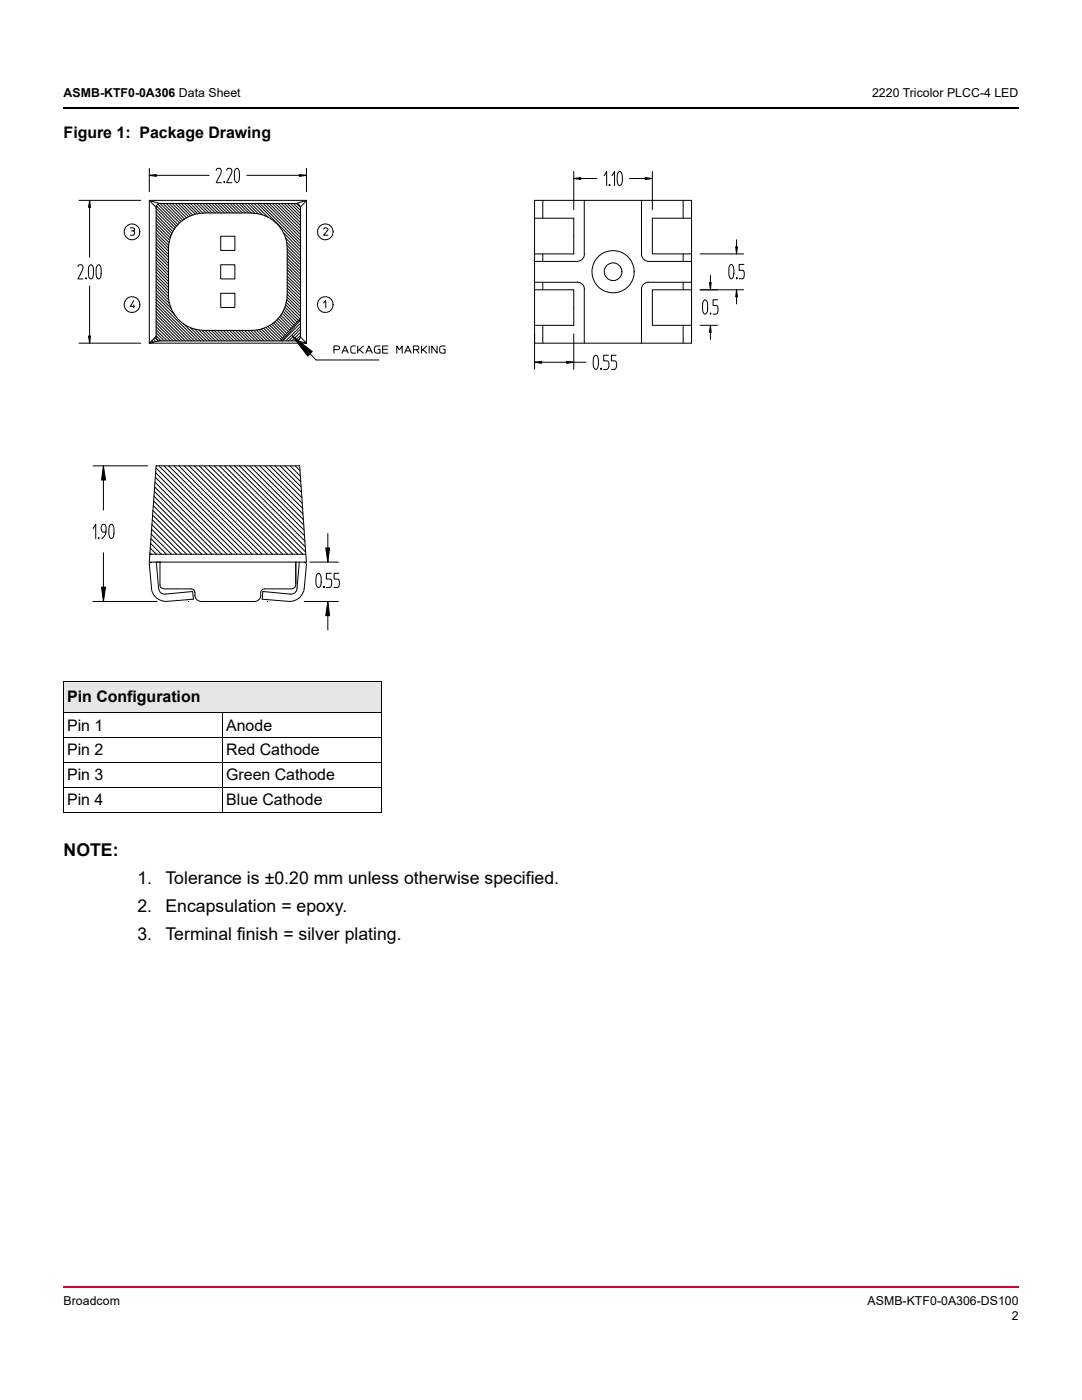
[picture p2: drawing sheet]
<svg xmlns="http://www.w3.org/2000/svg" width="216mm" height="279mm" viewBox="0 0 216 279" stroke-linecap="round" stroke-linejoin="round" font-family="sans-serif">
<path d="M12.5 256.7h.2v.3h-.2z" fill="#cc092f"/>
<path d="M12.7 256.9h190.7" fill="none" stroke="#cc092f" stroke-width=".36"/>
<path d="M12.5 21.4h.2v.4h-.2z" fill="#000"/>
<path d="M12.7 21.6h190.7" fill="none" stroke="#000" stroke-width=".36"/>
<path d="M12.7 135.9h63.5v6.4h-63.5z" fill="#e6e6e6"/>
<path d="M12.7 135.9h63.5M12.7 136v26M76.2 136v26M12.7 142.3h63.5M12.7 147.2h63.5M12.7 152.2h63.5M12.7 157.1h63.5M44.5 142.2v19.9M12.7 162.1h63.5" fill="none" stroke="#000" stroke-width=".2"/>
<path d="M13 31.8h137.6v95.6h-137.6z" fill="#fff"/>
<g fill="none" stroke="#000" stroke-width=".2">
<path d="M15.7 40h12.4M17.9 40v11.4M17.9 40l.2 1.4h-.4zM29.8 35h11.9M29.8 33.6v4.7M29.8 35l1.4-.1v.3zM43.1 34a.53 .53 0 0 1 .7-.4 .53 .53 0 0 1 .3 .7l-1 2.2h1M44.7 36.3l.1 .2zM44.8 36.4h.1M45.2 34a.54 .54 0 0 1 .7-.4 .54 .54 0 0 1 .4 .7l-1.1 2.2h1.1M47.2 33.6h.2a2.73 2.73 0 0 1 .1 2.8l-.2 .1-.2-.1a2.54 2.54 0 0 1 .1-2.8zM49.2 35h12"/>
<path d="M59.7 34.9l1.5 .1-1.5 .2zM61.2 33.6v4.7M106.7 40h31.3v28.5h-31.3zM108.3 40v3.6M114.5 34.2v7.6M114.5 35.6h4.6M114.5 35.6l1.4-.2v.4zM116.6 40v10.7M120.6 35.1l.5-.9v2.9M121.5 36.9h.2v.2h-.2zM121.6 37h.1M122.1 35.1l.5-.9v2.9"/>
<path d="M123.3 34.4l.3-.2a.84 .84 0 0 1 .6 1.1l-.1 1.4-.5 .4-.2-.2-.2-.5v-1.5zM125.6 35.6h4.6M128 40v10.7M128.7 35.4l1.5 .2-1.5 .2zM130.2 34.2v7.6M136.3 40v3.6M15.5 53.2l.3-.3 .4-.1a.64 .64 0 0 1 .3 1l-1 1.9h1.1M17.1 55.5l.1 .2zM17.1 55.5l.1 .1zM17.8 53.1l.5-.2a2.78 2.78 0 0 1 0 2.7h-.3l-.3-.6-.1-1.1zM17.9 57.1v11.4M19.4 53.1l.4-.2a2.76 2.76 0 0 1 .1 2.7l-.2 .1-.3-.2a3.1 3.1 0 0 1 0-2.4z"/>
<path d="M26 45.5l.8 .1v.3l-.2 .2a.46 .46 0 0 1 .3 .4 .46 .46 0 0 1-.4 .4h-.5M26.2 46.1h.4M26.7 60l-.7 1.2h.9M31.2 58.6l3 3M31.2 59.8l8.2 8.2M31.2 43.4l3.1 3.2M31.2 42.9l3.3 3.3M31.2 47l2.4 2.6M31.2 47.7l2.4 2.5M31.2 50.1l2.4 2.5M31.2 44l2.9 3M31.2 57.3l2.5 2.6"/>
<path d="M31.2 46.5l2.5 2.5M31.2 59.1l3.8 3.9M31.2 48.3l2.4 2.5M31.2 48.9l2.4 2.4M31.2 49.5l2.4 2.5M31.2 50.7l2.4 2.5M31.2 51.3l2.4 2.5M31.2 51.9l2.4 2.5M31.2 52.5l2.4 2.5M31.2 53.1l2.4 2.5M31.2 53.7l2.4 2.5M31.2 54.3l2.4 2.5"/>
<path d="M31.2 54.9l2.4 2.5M31.2 55.5l2.4 2.5M31.2 56.1l2.4 2.5M31.2 56.8l2.4 2.4M31.2 57.9l2.7 2.8M31.2 44.7l2.8 2.8M31.2 45.2l2.6 2.7M31.2 41.6l3.8 3.9M31.2 42.2l3.6 3.6M31.2 45.9l2.5 2.5M31.2 41.1l4 4M31.5 40.8l4 4"/>
<path d="M31.9 40.6l-2.1-.6 1.4 1.4v25.7M31.9 40.6h27.2l2.1-.6-1.2 1.4v22.5M31.9 40.6l-.4 .1-.3 .6M32 40.6l3.8 3.9M32.5 40.6l3.6 3.6M33.2 40.6l3.3 3.4M33.8 40.6l3 3.1M34.4 40.6l2.8 2.9M35 40.6l2.6 2.7M35.5 44.8a7.3 7.3 0 0 1 5.2-2.3h9.5a7.2 7.2 0 0 1 7.1 7.2v9.1a7.1 7.1 0 0 1-7.1 7.1h-9.5a7.1 7.1 0 0 1-7.1-7.1v-9.1a7.2 7.2 0 0 1 1.9-4.9zM35.6 40.6l2.5 2.5M36.2 40.6l2.3 2.3"/>
<path d="M36.8 40.6l2.2 2.1M37.4 40.6l2.1 2.1M38 40.6l2 2M38.6 40.6l1.9 2M39.2 40.6l1.9 1.9M39.8 40.6l1.9 1.9M40.4 40.6l1.9 1.9M41 40.6l2 1.9M41.6 40.6l2 1.9M42.3 40.6l1.8 1.9M42.9 40.6l1.9 1.9M43.4 40.6l2 1.9"/>
<path d="M44 47.1h2.9v2.9h-2.9zM44 52.8h2.9v2.9h-2.9zM44 58.5h2.9v2.9h-2.9zM44.1 40.6l1.9 1.9M44.6 40.6l2 1.9M45.3 40.6l1.9 1.9M45.9 40.6l1.9 1.9M46.5 40.6l1.9 1.9M47.1 40.6l1.9 1.9M47.7 40.6l1.9 1.9M48.3 40.6l1.9 2M48.9 40.6l2 2"/>
<path d="M49.5 40.6l2 2.1M50.1 40.6l2.3 2.3M50.7 40.6l2.7 2.7M51.3 40.6l8.7 8.6M51.9 40.6l8.1 8M52.5 40.6l7.5 7.5M53.2 40.6l6.8 6.8M53.7 40.6l6.3 6.2M54.3 40.6l5.7 5.6M54.9 40.6l5.1 5M55.5 40.6l4.5 4.4M56.2 40.6l3.8 3.8"/>
<path d="M56.5 46.4l3.5 3.5M56.8 40.6l3.2 3.2M56.9 47.5l3.1 3M57.1 48.3l2.9 2.8M57.2 59.8l2.8 2.7M57.3 49l2.7 2.7M57.3 59.3l2.7 2.7M57.3 49.7l2.7 2.6M57.3 50.2l2.7 2.7M57.3 50.8l2.7 2.7M57.3 51.5l2.7 2.6M57.3 52l2.7 2.7"/>
<path d="M57.3 52.7l2.7 2.6M57.3 53.3l2.7 2.6M57.3 53.9l2.7 2.6M57.3 54.5l2.7 2.6M57.3 55.1l2.7 2.6M57.3 55.7l2.7 2.6M57.3 56.3l2.7 2.6M57.3 56.9l2.7 2.6M57.3 57.5l2.7 2.6M57.3 58.1l2.7 2.6M57.3 58.7l2.7 2.6M57.3 40.6l2.7 2.6"/>
<path d="M58 40.6l2 2M58.6 40.6l1.4 1.4M59.1 40.6l.4 .1 .4 .6M59.2 40.6l.8 .8M64.6 45.7a.41 .41 0 0 1 .5-.2 .41 .41 0 0 1 .2 .5l-.7 .9h.8M106.7 57.8h7.8v7.1h-7.8M106.7 43.6h7.8v7.1h-7.8M106.7 56.3h8.5a1.46 1.46 0 0 1 1.4 1.4M108.3 50.7v1.5M108.3 56.3v1.5M116.6 57.7v10.8M116.6 50.7a1.42 1.42 0 0 1-1.4 1.5h-8.5"/>
<path d="M128 50.7a1.54 1.54 0 0 0 1.4 1.5h8.6M128 57.7v10.8M136.3 50.7v1.5M136.3 56.3v1.5M138 56.3h-8.6a1.47 1.47 0 0 0-1.4 1.4M138 43.6h-7.8v7.1h7.8M138 57.8h-7.8v7.1h7.8M139.7 50.7h8.7M139.7 57.8h8.7M141.6 56.4h.3l-.1 1.4zM141.8 55v2.8M143.2 59.8h-.9v1.2h.6a.94 .94 0 0 1 .3 1.3l-.3 .4h-.6"/>
<path d="M145.6 53l.4-.2a2.24 2.24 0 0 1 0 2.8h-.3a3.2 3.2 0 0 1-.1-2.6zM146.8 49.2h.3l-.1 1.5zM147 55.4l.1 .2zM147 47.8v2.9M147 57.8v2.9M147 57.8l.1 1.4h-.3zM147 55.5v.1zM148.4 52.8h-.9v1.2h.9l.1 .5v.7l-.2 .4h-.8M15.7 68.5h12.4M17.7 67.1h.4l-.2 1.4zM26.7 60.9v.5M30 68.3l.1 .1"/>
<path d="M30.3 68l.3 .3M30.6 67.7l.5 .5M30.9 67.4l.7 .6M31.2 65.2l2.8 2.8M31.2 62.8l5.2 5.2M31.2 60.9l7 7.1M31.2 62.2l5.8 5.8M31.2 63.4l4.6 4.6M31.2 64.6l3.4 3.4M31.2 65.8l2.2 2.2M31.2 67l1 1M31.2 60.4l7.6 7.6"/>
<path d="M31.2 66.4l1.6 1.6M31.2 61.6l6.4 6.4M31.2 64l4 4M31.2 67.1l-1.4 1.4 1.9-.5h27.5M31.2 67.1a.75 .75 0 0 0 .6 .9M36.6 64.6l3.4 3.4M38 65.4l2.6 2.6M38.9 65.7l2.3 2.3M39.7 65.9l2.1 2.1M40.3 65.9l2.1 2.1M40.9 65.9l2.1 2.1M41.6 65.9l2.1 2.1"/>
<path d="M42.2 65.9l2 2.1M42.7 65.9l2.1 2.1M43.4 65.9l2.1 2.1M44 65.9l2.1 2.1M44.6 65.9l2.1 2.1M45.2 65.9l2.1 2.1M45.8 65.9l2.1 2.1M46.4 65.9l2.1 2.1M47 65.9l2.1 2.1M47.6 65.9l2.1 2.1M48.2 65.9l2.1 2.1M48.8 65.9l2.1 2.1"/>
<path d="M49.5 65.9l2 2.1M50 65.9l2.1 2.1M50.6 65.9l2.1 2.1M51.2 65.9l2.1 2.1M51.7 65.8l2.2 2.2M52.1 65.7l2.4 2.3M52.6 65.5l2.5 2.5M53 65.3l2.7 2.7M53.4 65.1l2.7 2.7M53.9 64.9l2.5 2.6M54.2 64.7l2.4 2.4M54.6 64.4l2.3 2.4"/>
<path d="M54.9 64.2l2.3 2.3M55.2 63.9l2.3 2.3M55.5 63.6l2.3 2.3M55.8 63.2l2.3 2.4M56 62.9l2.4 2.3M56.3 62.5l2.4 2.4M56.5 62.1l2.5 2.5M56.7 61.7l2.6 2.6M56.9 61.3l2.6 2.7M57 60.8l3 3M57.1 60.3l2.9 2.8M58.4 67.1l3.9 3.1-.9 .9z"/>
<path d="M58.4 67.1l4.7 4.7h12.5M59.8 67.6l-.3 .4M59.9 67.3a.68 .68 0 0 1-.7 .7M60 65.1l-3 2.9M60 63.9l-3.8 4.1-.2-.1 3.8-4.2 .2 .2v3.4l1.2 1.2v-28.5h-31.4v28.5h31.4l-1.9-.5M60 63.9l-.3 .2M60 67l-1.2 1M60 65.7l-2.4 2.3M60 64.5l-3.6 3.5M60 66.3l-1.8 1.7M64.6 60.5l.4-.5v1.4M66.6 69.8h.8a.37 .37 0 0 0 .4-.4 .37 .37 0 0 0-.4-.4h-.8v1.5"/>
<path d="M68.2 70.5l.7-1.5 .6 1.5M68.5 70h.8M70.9 69l-.6 .1-.3 .4 .1 .9 .8 .1M71.4 69v1.5M71.7 69.8l-.3 .2M72.5 69l-.8 .8 .8 .7M73 70.5l.6-1.5 .7 1.5M73.2 70h.9M75.8 69l-.9 .2-.2 .3v.5l.2 .4 .9 .1v-.8h-.4M76.3 69.7h1M77.4 69h-1.1v1.5h1.1M79.2 70.5v-1.5l.5 .8 .6-.8v1.5"/>
<path d="M80.7 70.5l.7-1.5 .6 1.5M81 70h.8M82.5 69.8v.7M83.1 69.8h-.6v-.8h.7a.37 .37 0 0 1 .4 .5 .37 .37 0 0 1-.5 .3l.5 .7M84.1 69v1.5M84.4 69.8l-.3 .2M85.1 69l-.7 .8 .7 .7M85.6 69v1.5M87.2 69v1.5l-1-1.5v1.5M88.8 69l-.9 .2-.2 .3 .2 .9 .9 .1v-.8h-.4M106.7 72.3h10.2M106.7 66.6v7.1"/>
<path d="M106.7 72.3l1.4-.2v.4zM108.3 64.9v3.6M113.1 72.1l1.4 .2-1.4 .2zM114.5 66.6v7.1M118.6 71.1l.2-.2a.76 .76 0 0 1 .6 1l-.1 1.5-.4 .3-.3-.2a3.2 3.2 0 0 1 0-2.4zM119.9 73.5l.1 .2zM120 73.7h.1M121.4 70.9h-.9v1.1l.8 .1 .2 .5v.7l-.3 .4h-.7M122.9 70.9h-.9v1.1h.7a1.09 1.09 0 0 1 .1 1.7h-.8M136.3 64.9v3.6M139.7 64.9h3.5M140.4 60l.2-.2 .3 .1a2.6 2.6 0 0 1 0 2.7h-.4a3.1 3.1 0 0 1-.1-2.6z"/>
<path d="M141.7 62.5l.1 .2zM141.8 62.6h.1M141.8 64.9l.1 1.5h-.3zM141.8 64.9v2.9M18.5 93h10.9M20.6 93v8.8M20.6 93l.5 2.8h-.8zM30.7 100l10.6 10.6M30.7 99l11.6 11.6M30.8 98.1l12.5 12.5M30.8 97.2l13.5 13.4M30.9 96.2l14.4 14.4"/>
<path d="M31 95.3l15.3 15.3M31 94.3l16.3 16.3M31.1 93.4l17.2 17.2M31.2 93h28.6l1.2 17.6M31.2 93l-1.3 17.6M31.7 93l17.6 17.6M32.7 93l17.6 17.6M33.7 93l17.7 17.6M34.7 93l17.7 17.6M35.7 93l17.7 17.6M36.7 93l17.7 17.6M37.7 93l17.7 17.6"/>
<path d="M38.8 93l17.6 17.6M39.7 93l17.7 17.6M40.7 93l17.7 17.6M41.8 93l17.6 17.6M42.7 93l17.7 17.6M43.8 93l17.2 17.2M44.8 93l16.1 16.1M45.8 93l15.1 15M46.8 93l14 13.9M47.8 93l12.9 12.8M48.8 93l11.8 11.8M49.8 93l10.7 10.7"/>
<path d="M50.9 93l9.6 9.6M51.8 93l8.6 8.5M52.9 93l7.4 7.4M53.9 93l6.3 6.3M54.8 93l5.4 5.2M55.9 93l4.2 4.2M56.9 93l3.1 3.1M57.9 93l2 2M58.9 93l1 .9M18.6 105.5l.5-.9v2.9M19.6 107.3l.1 .2zM19.7 107.4h.1"/>
<path d="M20.3 117.2h.8l-.5 2.8zM20.6 110.3v9.7M21.1 106.2h-.5a.98 .98 0 0 1 0-1.6 .51 .51 0 0 1 .5 .2 .51 .51 0 0 1 .1 .5v.5a1.81 1.81 0 0 1-.9 1.7M21.9 104.8l.2-.2 .3 .1a2.87 2.87 0 0 1 .1 2.6l-.3 .2-.4-.4-.1-1.4zM29.9 110.6h31.1l.2 1.6h-31.4zM29.9 110.3l.3 .3M30 109.4l1.2 1.2M30 108.4l2.2 2.2M30.1 107.5l3.1 3.1M30.2 106.6l4 4M30.2 105.6l5 5M30.3 104.7l6 5.9"/>
<path d="M30.4 103.7l6.8 6.9M30.5 102.8l7.7 7.8M30.5 101.9l8.8 8.7M30.6 100.9l9.7 9.7M31.2 112.2l.4 5.1a1.24 1.24 0 0 0 1.3 1.3l5.6-.6 .1 1.6-5.5 .4a2.91 2.91 0 0 1-2.9-2.6l-.4-4.8 .4-.4M31.9 112.2v4.6l.1 .3 .3 .3 .3 .1M32.7 117.5h5.5M38.2 117.5l.3 .1 .3 .3 .1 .3M38.9 118.9a1.26 1.26 0 0 0 1.1 1.1M38.9 118.2v.7M52 118.2a1.36 1.36 0 0 1-1.1 1.8h-10.8M58.3 117.5h-5.6l-.6 .4-.1 .3"/>
<path d="M59 112.2v4.6l-.4 .6-.3 .1M59.7 112.2l-.4 5.1a1.2 1.2 0 0 1-1.3 1.3l-5.5-.6-.2 1.6 5.5 .4a2.88 2.88 0 0 0 2.9-2.6l.5-4.8M60.7 112.2l.4 .4M61.9 112.2h5.6M63.5 114.4a.81 .81 0 0 1 .6 1.1v1.2l-.2 .4-.3 .1h-.2a2.52 2.52 0 0 1 .1-2.8zM64.6 117.1h.2v.1h-.2zM64.6 117.2h.1M65 109.4h.8l-.4 2.8zM65.4 106.5v5.7M66.1 114.4h-1v1.2h.9l.2 .5a.91 .91 0 0 1-.4 1.1h-.7M67.6 114.4h-.9v1.2h.8l.2 .5a.95 .95 0 0 1-.4 1.1h-.6M18.5 120h12.9"/>
<path d="M60.7 120h6.8M65.4 120v5.7M65.4 120l.4 2.9h-.8z"/>
<circle cx="26.3" cy="46.3" r="1.58"/>
<circle cx="64.9" cy="46.3" r="1.58"/>
<circle cx="122.3" cy="54.2" r="4.2"/>
<circle cx="122.3" cy="54.2" r="1.76"/>
<circle cx="26.3" cy="60.8" r="1.59"/>
<circle cx="64.9" cy="60.8" r="1.59"/>
</g>
<g fill="#000">
<path d="M17.9 40l.2 1.4h-.4zM29.8 35l1.4-.1v.3zM59.7 34.9l1.5 .1-1.5 .2zM114.5 35.6l1.4-.2v.4zM128.7 35.4l1.5 .2-1.5 .2zM141.6 56.4h.3l-.1 1.4zM147 57.8l.1 1.4h-.3zM146.8 49.2h.3l-.1 1.5zM17.7 67.1h.4l-.2 1.4zM58.4 67.1l3.9 3.1-.9 .9zM106.7 72.3l1.4-.2v.4zM113.1 72.1l1.4 .2-1.4 .2z"/>
<path d="M141.8 64.9l.1 1.5h-.3zM20.6 93l.5 2.8h-.8zM65 109.4h.8l-.4 2.8zM20.3 117.2h.8l-.5 2.8zM65.4 120l.4 2.9h-.8z"/>
</g>
<g font-size="3.5">
<text x="12.7" y="170.8">NOTE:</text>
<text x="27.4" y="176.4">1.</text>
<text x="33" y="176.4">Tolerance is ±0.20 mm unless otherwise specified.</text>
<text x="27.4" y="182">2.</text>
<text x="33" y="182">Encapsulation = epoxy.</text>
<text x="27.4" y="187.7">3.</text>
<text x="33" y="187.7">Terminal finish = silver plating.</text>
</g>
<g font-size="3.2">
<text x="12.7" y="27.5">Figure 1: Package Drawing</text>
<text x="13.4" y="140.2">Pin Configuration</text>
<text x="13.4" y="145.8">Pin 1</text>
<text x="45.1" y="145.8">Anode</text>
<text x="13.4" y="150.7">Pin 2</text>
<text x="13.4" y="155.7">Pin 3</text>
<text x="45.1" y="155.7">Green Cathode</text>
<text x="45.1" y="150.7">Red Cathode</text>
<text x="13.4" y="160.6">Pin 4</text>
<text x="45.1" y="160.6">Blue Cathode</text>
</g>
<g font-size="2.5">
<text x="12.7" y="19.4">ASMB-KTF0-0A306 Data Sheet</text>
<text x="174" y="19.4">2220 Tricolor PLCC-4 LED</text>
<text x="12.7" y="260.3">Broadcom</text>
<text x="173.1" y="260.3">ASMB-KTF0-0A306-DS100</text>
<text x="201.9" y="263.5">2</text>
</g>
</svg>
